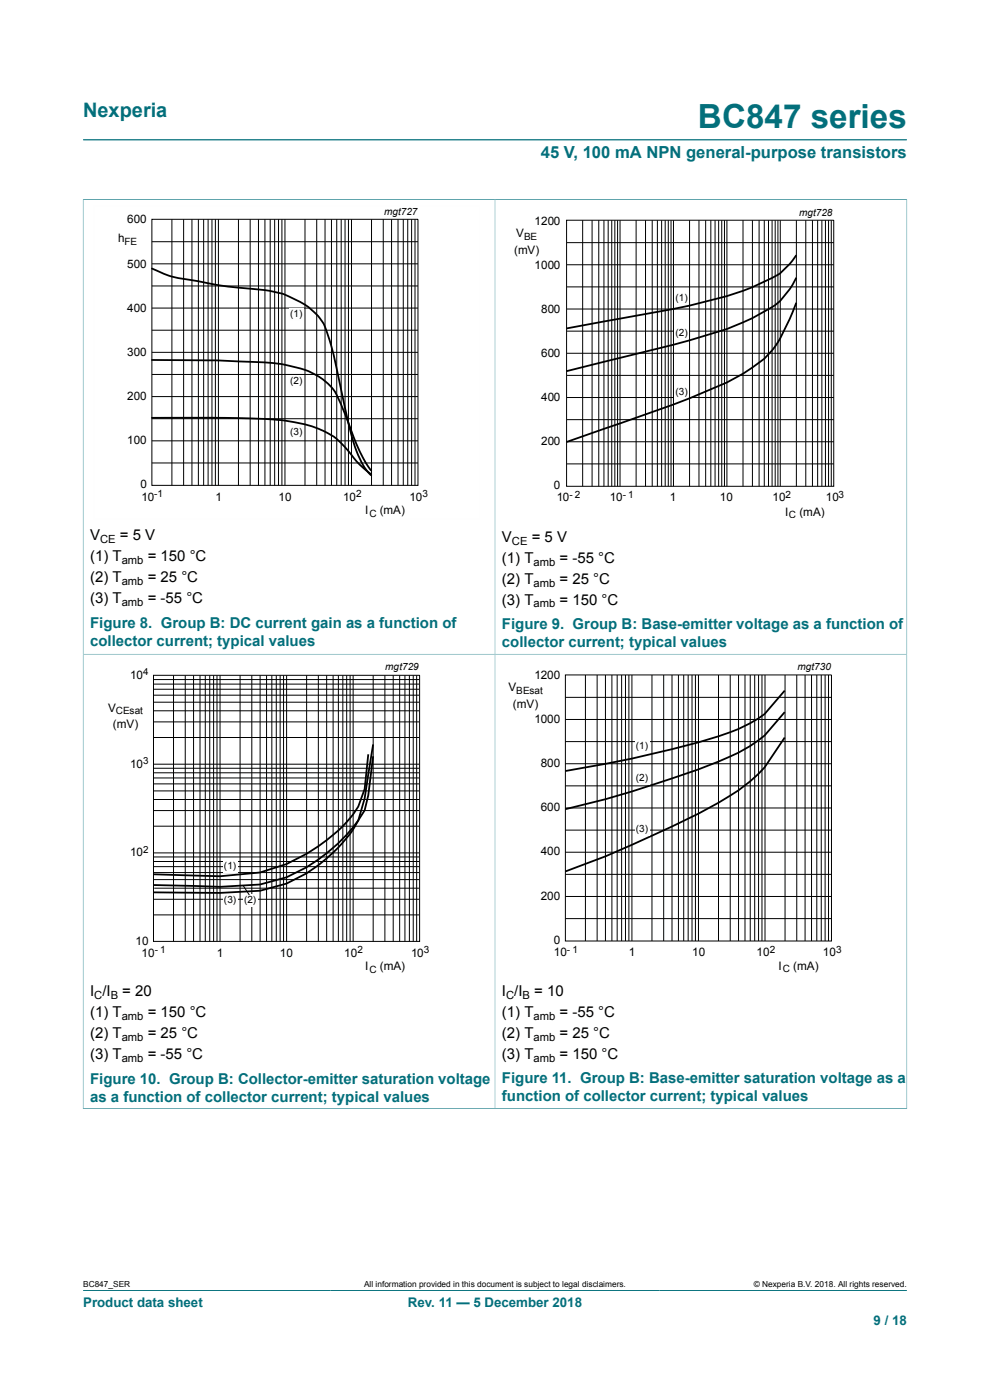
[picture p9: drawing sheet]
<svg xmlns="http://www.w3.org/2000/svg" width="210mm" height="297mm" viewBox="0 0 210 297" stroke-linecap="round" stroke-linejoin="round" font-family="sans-serif">
<path d="M17.6 29.7h174.8M17.6 42.3v96.5h87.4v-96.5h-87.4" fill="none" stroke="#036f7b" stroke-width=".21"/>
<g fill="none" stroke="#000" stroke-width=".21">
<path d="M32.2 46.5h56.5v56.5h-56.5zM32.2 51.3h56.5M32.2 56h56.5M36.5 46.5v56.5M39 46.5v56.5M40.7 46.5v56.5M42.1 46.5v56.5M43.2 46.5v56.5M44.1 46.5v56.5M45 46.5v56.5M45.7 46.5v56.5M46.3 46.5v56.5"/>
<path d="M50.6 46.5v56.5M53.1 46.5v56.5M54.8 46.5v56.5M56.2 46.5v56.5M57.3 46.5v56.5M58.3 46.5v56.5M59.1 46.5v56.5M59.8 46.5v56.5M60.4 46.5v56.5M64.7 46.5v56.5M67.2 46.5v56.5M68.9 46.5v56.5"/>
<path d="M70.3 46.5v56.5M71.4 46.5v56.5M72.4 46.5v56.5M73.2 46.5v56.5M73.9 46.5v56.5M74.6 46.5v56.5M78.8 46.5v56.5M81.3 46.5v56.5M83.1 46.5v56.5M84.4 46.5v56.5M85.5 46.5v56.5M86.5 46.5v56.5"/>
<path d="M87.3 46.5v56.5M88 46.5v56.5M32.2 70.1h56.5M32.2 60.7h56.5M32.2 79.4h56.5M32.2 74.7h56.5M32.2 65.4h56.5M32.2 98.2h56.5M32.2 84.1h56.5M32.2 93.5h56.5M32.2 88.8h56.5"/>
</g>
<g fill="#fefefe">
<path d="M61.4 65.4h2.9v2.6h-2.9z"/>
<path d="M61.4 79.7h2.9v2.5h-2.9z"/>
<path d="M61.4 90.4h2.9v2.6h-2.9z"/>
</g>
<path d="M101.7 43.8h-81.8v66.3h81.8" fill="none" stroke="#fefefe" stroke-width=".21"/>
<path d="M32.2 57l.6 .2a21.8 21.8 0 0 0 8.6 2.4 106.1 106.1 0 0 0 15.4 2l.6 .1a19.6 19.6 0 0 1 10.1 5.3l.2 .3a12.8 12.8 0 0 1 2.4 5.4l2.5 10.9a63.2 63.2 0 0 0 3.9 14.1l1 1.7 1.2 1.4M32.2 76.4l13.7 .1 5.3 .2a40.2 40.2 0 0 1 14.1 2 12.2 12.2 0 0 1 7.3 7.8l1 2.5a38.5 38.5 0 0 0 5.1 10.8M32.2 88.6h13.1l9.6 .2a32.4 32.4 0 0 1 15 3.3 21.6 21.6 0 0 1 5.7 5.8l3.1 2.7" fill="none" stroke="#000" stroke-width=".38"/>
<path d="M192.4 42.3v96.5h-87.4v-96.5h87.4" fill="none" stroke="#036f7b" stroke-width=".21"/>
<g fill="none" stroke="#000" stroke-width=".21">
<path d="M120.2 46.7h56.7v56.5h-56.7zM120.3 51.5h56.6M120.3 56.2h56.6M123.6 46.7v56.5M125.6 46.7v56.5M127 46.7v56.5M128.1 46.7v56.5M129 46.7v56.5M129.8 46.7v56.5M130.4 46.7v56.5M131 46.7v56.5M131.5 46.7v56.5"/>
<path d="M134.9 46.7v56.5M136.9 46.7v56.5M138.3 46.7v56.5M139.4 46.7v56.5M140.3 46.7v56.5M141.1 46.7v56.5M141.8 46.7v56.5M142.3 46.7v56.5M142.9 46.7v56.5M146.3 46.7v56.5M148.3 46.7v56.5M149.7 46.7v56.5"/>
<path d="M150.8 46.7v56.5M151.7 46.7v56.5M152.4 46.7v56.5M153.1 46.7v56.5M153.7 46.7v56.5M154.2 46.7v56.5M157.6 46.7v56.5M159.6 46.7v56.5M161 46.7v56.5M162.1 46.7v56.5M163 46.7v56.5M163.8 46.7v56.5"/>
<path d="M164.4 46.7v56.5M165 46.7v56.5M165.5 46.7v56.5M168.9 46.7v56.5M170.9 46.7v56.5M172.3 46.7v56.5M173.4 46.7v56.5M174.3 46.7v56.5M175.1 46.7v56.5M175.8 46.7v56.5M176.3 46.7v56.5M120.3 70.2h56.6"/>
<path d="M120.3 60.9h56.6M120.3 79.6h56.6M120.3 74.9h56.6M120.3 65.6h56.6M120.3 98.4h56.6M120.3 84.3h56.6M120.3 93.7h56.6M120.3 89h56.6"/>
</g>
<g fill="#fff">
<path d="M143.1 62h3v2.6h-3z"/>
<path d="M143.1 69.4h3v2.6h-3z"/>
<path d="M143.1 82h3v2.6h-3z"/>
</g>
<path d="M168.9 54.1a12.4 12.4 0 0 1-6.8 5.6 60 60 0 0 1-15.8 5.1l-26.1 4.9M168.9 58.9a13.4 13.4 0 0 1-6.8 7.2 57.3 57.3 0 0 1-15.8 6.1l-26.1 6.5M168.9 64.2a49.9 49.9 0 0 1-4.5 9.3l-2.3 2.6-4.5 3.2-3.4 1.8a257.5 257.5 0 0 1-26.1 9.9l-7.9 2.8M79.1 157.9l-1.8 11.5-1.3 4.7a31.6 31.6 0 0 1-15.2 13.3l-5.6 1.6-8.5 .4-14.2-.1M78.1 160l-.8 7.4a15.9 15.9 0 0 1-4.6 7.9l-.9 .9a38.9 38.9 0 0 1-16.6 8.9l-8.5 .8-14.2-.4M79.1 160.4l-1 8.3-.8 3.2a35.8 35.8 0 0 1-16.5 14.2l-5.6 1.5-8.5 .5-14.2-.3" fill="none" stroke="#000" stroke-width=".38"/>
<path d="M107.2 43.7h81.9v66.3h-81.9z" fill="none" stroke="#fff" stroke-width=".21"/>
<path d="M17.6 235.2h87.4v-96.4h-87.4v96.5" fill="none" stroke="#036f7b" stroke-width=".21"/>
<g fill="none" stroke="#000" stroke-width=".21">
<path d="M32.6 143.3h56.4v56.4h-56.4zM32.6 156.5h56.3M32.6 153.1h56.3M32.6 150.8h56.3M32.6 149h56.3M32.6 147.5h56.3M32.6 146.2h56.3M32.6 145.1h56.3M32.6 144.2h56.3M36.8 143.3v56.4M39.3 143.3v56.4M41.1 143.3v56.4"/>
<path d="M42.4 143.3v56.4M43.5 143.3v56.4M44.5 143.3v56.4M45.3 143.3v56.4M46 143.3v56.4M46.7 143.3v56.4M50.9 143.3v56.4M53.4 143.3v56.4M55.2 143.3v56.4M56.5 143.3v56.4M57.7 143.3v56.4M58.6 143.3v56.4"/>
<path d="M59.4 143.3v56.4M60.1 143.3v56.4M60.8 143.3v56.4M65 143.3v56.4M67.5 143.3v56.4M69.3 143.3v56.4M70.7 143.3v56.4M71.8 143.3v56.4M72.7 143.3v56.4M73.5 143.3v56.4M74.3 143.3v56.4M74.9 143.3v56.4"/>
<path d="M79.2 143.3v56.4M81.6 143.3v56.4M83.4 143.3v56.4M84.8 143.3v56.4M85.9 143.3v56.4M86.8 143.3v56.4M87.7 143.3v56.4M88.4 143.3v56.4M32.6 175.3h56.3M32.6 172h56.3M32.6 169.6h56.3M32.6 167.8h56.3"/>
<path d="M32.6 166.3h56.3M32.6 165h56.3M32.6 163.9h56.3M32.6 163h56.3M32.6 162.1h56.3M32.6 194.1h56.3M32.6 190.8h56.3M32.6 186.6h56.3M32.6 185.1h56.3M32.6 183.9h56.3M32.6 182.8h56.3M32.6 181.8h56.3"/>
<path d="M32.6 180.9h56.3M32.7 188.4h56.2"/>
</g>
<g fill="#fff">
<path d="M47.4 182.6h3v2.6h-3z"/>
<path d="M51.6 189.7h3v2.6h-3z"/>
<path d="M47.4 189.8h3v2.5h-3z"/>
</g>
<g fill="none" stroke="#000" stroke-width=".21">
<path d="M119.9 143.2h56.5v56.4h-56.5zM119.9 157.3h56.5M119.9 147.9h56.5M119.9 152.6h56.5M124.2 143.2v56.4M126.7 143.2v56.4M128.4 143.2v56.4M129.8 143.2v56.4M130.9 143.2v56.4M131.9 143.2v56.4M132.7 143.2v56.4M133.4 143.2v56.4"/>
<path d="M134 143.2v56.4M138.3 143.2v56.4M140.8 143.2v56.4M142.5 143.2v56.4M143.9 143.2v56.4M145 143.2v56.4M146 143.2v56.4M146.8 143.2v56.4M147.5 143.2v56.4M148.2 143.2v56.4M152.4 143.2v56.4M154.9 143.2v56.4"/>
<path d="M156.7 143.2v56.4M158 143.2v56.4M159.1 143.2v56.4M160.1 143.2v56.4M160.9 143.2v56.4M161.6 143.2v56.4M162.3 143.2v56.4M166.5 143.2v56.4M169 143.2v56.4M170.8 143.2v56.4M172.1 143.2v56.4M173.3 143.2v56.4"/>
<path d="M174.2 143.2v56.4M175 143.2v56.4M175.7 143.2v56.4M119.9 166.7h56.5M119.9 176.1h56.5M119.9 171.4h56.5M119.9 162h56.5M51.5 187.8l1.4 2.1M119.9 194.9h56.5M119.9 180.8h56.5M119.9 190.2h56.5M119.9 185.5h56.5"/>
</g>
<path d="M19.9 140.3h81.8v66.3h-81.8z" fill="none" stroke="#fff" stroke-width=".21"/>
<path d="M192.4 235.2h-87.4v-96.4h87.4v96.5" fill="none" stroke="#036f7b" stroke-width=".21"/>
<path d="M166.5 146.5l-4.3 5a31.1 31.1 0 0 1-9.8 4.7 265.7 265.7 0 0 1-32.5 7.4M166.5 151.1l-4.3 4.9a32.8 32.8 0 0 1-9.8 5.6 258.4 258.4 0 0 1-32.5 10.1M166.5 156.5l-4.3 6.3a35.7 35.7 0 0 1-9.8 7.5 262.3 262.3 0 0 1-32.5 14.6" fill="none" stroke="#000" stroke-width=".38"/>
<g fill="#fff">
<path d="M134.7 157.1h3v2.6h-3z"/>
<path d="M134.7 163.9h3v2.6h-3z"/>
<path d="M134.7 174.7h3v2.6h-3z"/>
</g>
<path d="M107.2 140.3h81.9v66.3h-81.9z" fill="none" stroke="#fff" stroke-width=".21"/>
<path d="M17.6 273.8h174.8" fill="none" stroke="#036f7b" stroke-width=".21"/>
<text font-size="7.1" fill="#036f7b" x="148.1" y="27.2">BC847 series</text>
<text font-size="4.2" fill="#036f7b" x="17.6" y="24.8">Nexperia</text>
<text font-size="3.5" fill="#036f7b" x="114.7" y="33.5">45 V, 100 mA NPN general-purpose transistors</text>
<g font-size="3.2">
<text x="19.1" y="114.7">V</text>
<text x="19.1" y="119.1">(1) T</text>
<text x="25.4" y="114.7">= 5 V</text>
<text x="31.3" y="119.1">= 150 °C</text>
<text x="106.5" y="114.9">V</text>
<text x="106.5" y="119.4">(1) T</text>
<text x="112.8" y="114.9">= 5 V</text>
<text x="118.7" y="119.4">= -55 °C</text>
<text x="19.1" y="123.5">(2) T</text>
<text x="31.3" y="123.5">= 25 °C</text>
<text x="106.5" y="123.8">(2) T</text>
<text x="118.7" y="123.8">= 25 °C</text>
<text x="19.1" y="128">(3) T</text>
<text x="31.3" y="128">= -55 °C</text>
<text x="106.5" y="128.3">(3) T</text>
<text x="118.7" y="128.3">= 150 °C</text>
<text x="19.1" y="211.3">I /I</text>
<text x="19.1" y="215.8">(1) T</text>
<text x="25.9" y="211.3">= 20</text>
<text x="31.3" y="215.8">= 150 °C</text>
<text x="106.5" y="211.2">I /I</text>
<text x="106.5" y="215.7">(1) T</text>
<text x="113.3" y="211.2">= 10</text>
<text x="118.7" y="215.7">= -55 °C</text>
<text x="19.1" y="220.2">(2) T</text>
<text x="31.3" y="220.2">= 25 °C</text>
<text x="106.5" y="220.1">(2) T</text>
<text x="118.7" y="220.1">= 25 °C</text>
<text x="19.1" y="224.6">(3) T</text>
<text x="31.3" y="224.6">= -55 °C</text>
<text x="106.5" y="224.6">(3) T</text>
<text x="118.7" y="224.6">= 150 °C</text>
</g>
<g font-size="3.2" fill="#036f7b">
<text x="19.1" y="133.2">Figure 8. Group B: DC current gain as a function of</text>
<text x="19.1" y="137">collector current; typical values</text>
<text x="106.5" y="133.5">Figure 9. Group B: Base-emitter voltage as a function of</text>
<text x="106.5" y="137.3">collector current; typical values</text>
<text x="19.1" y="229.9">Figure 10. Group B: Collector-emitter saturation voltage</text>
<text x="19.1" y="233.7">as a function of collector current; typical values</text>
<text x="106.5" y="229.8">Figure 11. Group B: Base-emitter saturation voltage as a</text>
<text x="106.5" y="233.6">function of collector current; typical values</text>
</g>
<g font-size="2.8" fill="#036f7b">
<text x="17.6" y="277.3">Product data sheet</text>
<text x="86.5" y="277.3">Rev. 11 — 5 December 2018</text>
<text x="185.3" y="281">9 / 18</text>
</g>
<g font-size="2.5">
<text x="27" y="47.4">600</text>
<text x="113.4" y="47.6">1200</text>
<text x="25" y="51.4">h</text>
<text x="109.1" y="53.9">(mV)</text>
<text x="109.5" y="50.4">V</text>
<text x="27" y="56.8">500</text>
<text x="113.4" y="57">1000</text>
<text x="27" y="66.1">400</text>
<text x="114.8" y="66.4">800</text>
<text x="27" y="75.5">300</text>
<text x="114.8" y="75.8">600</text>
<text x="27" y="84.9">200</text>
<text x="114.8" y="85.1">400</text>
<text x="27" y="94.2">100</text>
<text x="114.8" y="94.5">200</text>
<text x="29.8" y="103.6">0</text>
<text x="30" y="106.2">10</text>
<text x="45.7" y="106.2">1</text>
<text x="59.1" y="106.2">10</text>
<text x="72.8" y="106.2">10</text>
<text x="86.9" y="106.2">10</text>
<text x="117.5" y="103.8">0</text>
<text x="118.1" y="106.3">10</text>
<text x="129.4" y="106.3">10</text>
<text x="142.1" y="106.3">1</text>
<text x="152.7" y="106.3">10</text>
<text x="163.9" y="106.3">10</text>
<text x="175.2" y="106.3">10</text>
<text x="77.5" y="109.1">I</text>
<text x="80.5" y="109.1">(mA)</text>
<text x="166.5" y="109.4">I</text>
<text x="169.6" y="109.4">(mA)</text>
<text x="27.6" y="144">10</text>
<text x="107.8" y="146.7">V</text>
<text x="113.4" y="144">1200</text>
<text x="22.9" y="150.9">V</text>
<text x="23.9" y="154.5">(mV)</text>
<text x="108.8" y="150.2">(mV)</text>
<text x="113.4" y="153.4">1000</text>
<text x="27.6" y="162.9">10</text>
<text x="114.7" y="162.8">800</text>
<text x="114.7" y="172.2">600</text>
<text x="27.6" y="181.7">10</text>
<text x="114.7" y="181.5">400</text>
<text x="114.7" y="190.9">200</text>
<text x="28.8" y="200.4">10</text>
<text x="30" y="203">10</text>
<text x="46" y="203">1</text>
<text x="59.4" y="203">10</text>
<text x="73" y="203">10</text>
<text x="87.2" y="203">10</text>
<text x="117.5" y="202.9">10</text>
<text x="117.5" y="200.3">0</text>
<text x="133.4" y="202.9">1</text>
<text x="146.8" y="202.9">10</text>
<text x="160.5" y="202.9">10</text>
<text x="174.6" y="202.9">10</text>
<text x="77.5" y="205.8">I</text>
<text x="80.6" y="205.8">(mA)</text>
<text x="165.2" y="205.7">I</text>
<text x="168.3" y="205.7">(mA)</text>
</g>
<g font-size="2.4">
<text x="21.2" y="115.3">CE</text>
<text x="25.8" y="119.7">amb</text>
<text x="108.6" y="115.5">CE</text>
<text x="113.2" y="120">amb</text>
<text x="25.8" y="124.2">amb</text>
<text x="113.2" y="124.4">amb</text>
<text x="25.8" y="128.6">amb</text>
<text x="113.2" y="128.9">amb</text>
<text x="20" y="211.9">C</text>
<text x="23.5" y="211.9">B</text>
<text x="107.4" y="211.9">C</text>
<text x="110.8" y="211.9">B</text>
<text x="25.8" y="216.4">amb</text>
<text x="25.8" y="220.8">amb</text>
<text x="113.2" y="216.3">amb</text>
<text x="113.2" y="220.8">amb</text>
<text x="25.8" y="225.3">amb</text>
<text x="113.2" y="225.2">amb</text>
</g>
<g font-size="2.1">
<text x="81.5" y="45.5">mgt727</text>
<text x="169.5" y="45.7">mgt728</text>
<text x="26.4" y="51.9">FE</text>
<text x="111.2" y="50.9">BE</text>
<text x="143.3" y="63.8">(1)</text>
<text x="61.6" y="67.2">(1)</text>
<text x="143.3" y="71.2">(2)</text>
<text x="61.6" y="81.5">(2)</text>
<text x="143.3" y="83.8">(3)</text>
<text x="61.6" y="92.2">(3)</text>
<text x="32.7" y="105.5">-1</text>
<text x="75.5" y="105.5">2</text>
<text x="89.6" y="105.5">3</text>
<text x="120.8" y="105.5">- 2</text>
<text x="132.1" y="105.5">- 1</text>
<text x="166.6" y="105.5">2</text>
<text x="177.9" y="105.5">3</text>
<text x="78.4" y="109.6">C</text>
<text x="167.4" y="109.9">C</text>
<text x="30.4" y="143.2">4</text>
<text x="81.7" y="142.2">mgt729</text>
<text x="169.2" y="142.2">mgt730</text>
<text x="109.5" y="147.2">BEsat</text>
<text x="24.6" y="151.5">CEsat</text>
<text x="134.9" y="158.9">(1)</text>
<text x="30.4" y="162.1">3</text>
<text x="134.9" y="165.7">(2)</text>
<text x="134.9" y="176.5">(3)</text>
<text x="30.4" y="180.9">2</text>
<text x="47.5" y="184.4">(1)</text>
<text x="47.5" y="191.6">(3)</text>
<text x="51.8" y="191.6">(2</text>
<text x="53.7" y="191.6">)</text>
<text x="32.8" y="202.3">- 1</text>
<text x="75.8" y="202.3">2</text>
<text x="89.9" y="202.3">3</text>
<text x="120.2" y="202.1">- 1</text>
<text x="163.3" y="202.1">2</text>
<text x="177.4" y="202.1">3</text>
<text x="78.4" y="206.3">C</text>
<text x="166.1" y="206.2">C</text>
</g>
<g font-size="1.8">
<text x="17.6" y="273.1">BC847_SER</text>
<text x="77.2" y="273.1">All information provided in this document is subject to legal disclaimers.</text>
<text x="159.9" y="273.1">© Nexperia B.V. 2018. All rights reserved.</text>
</g>
</svg>
